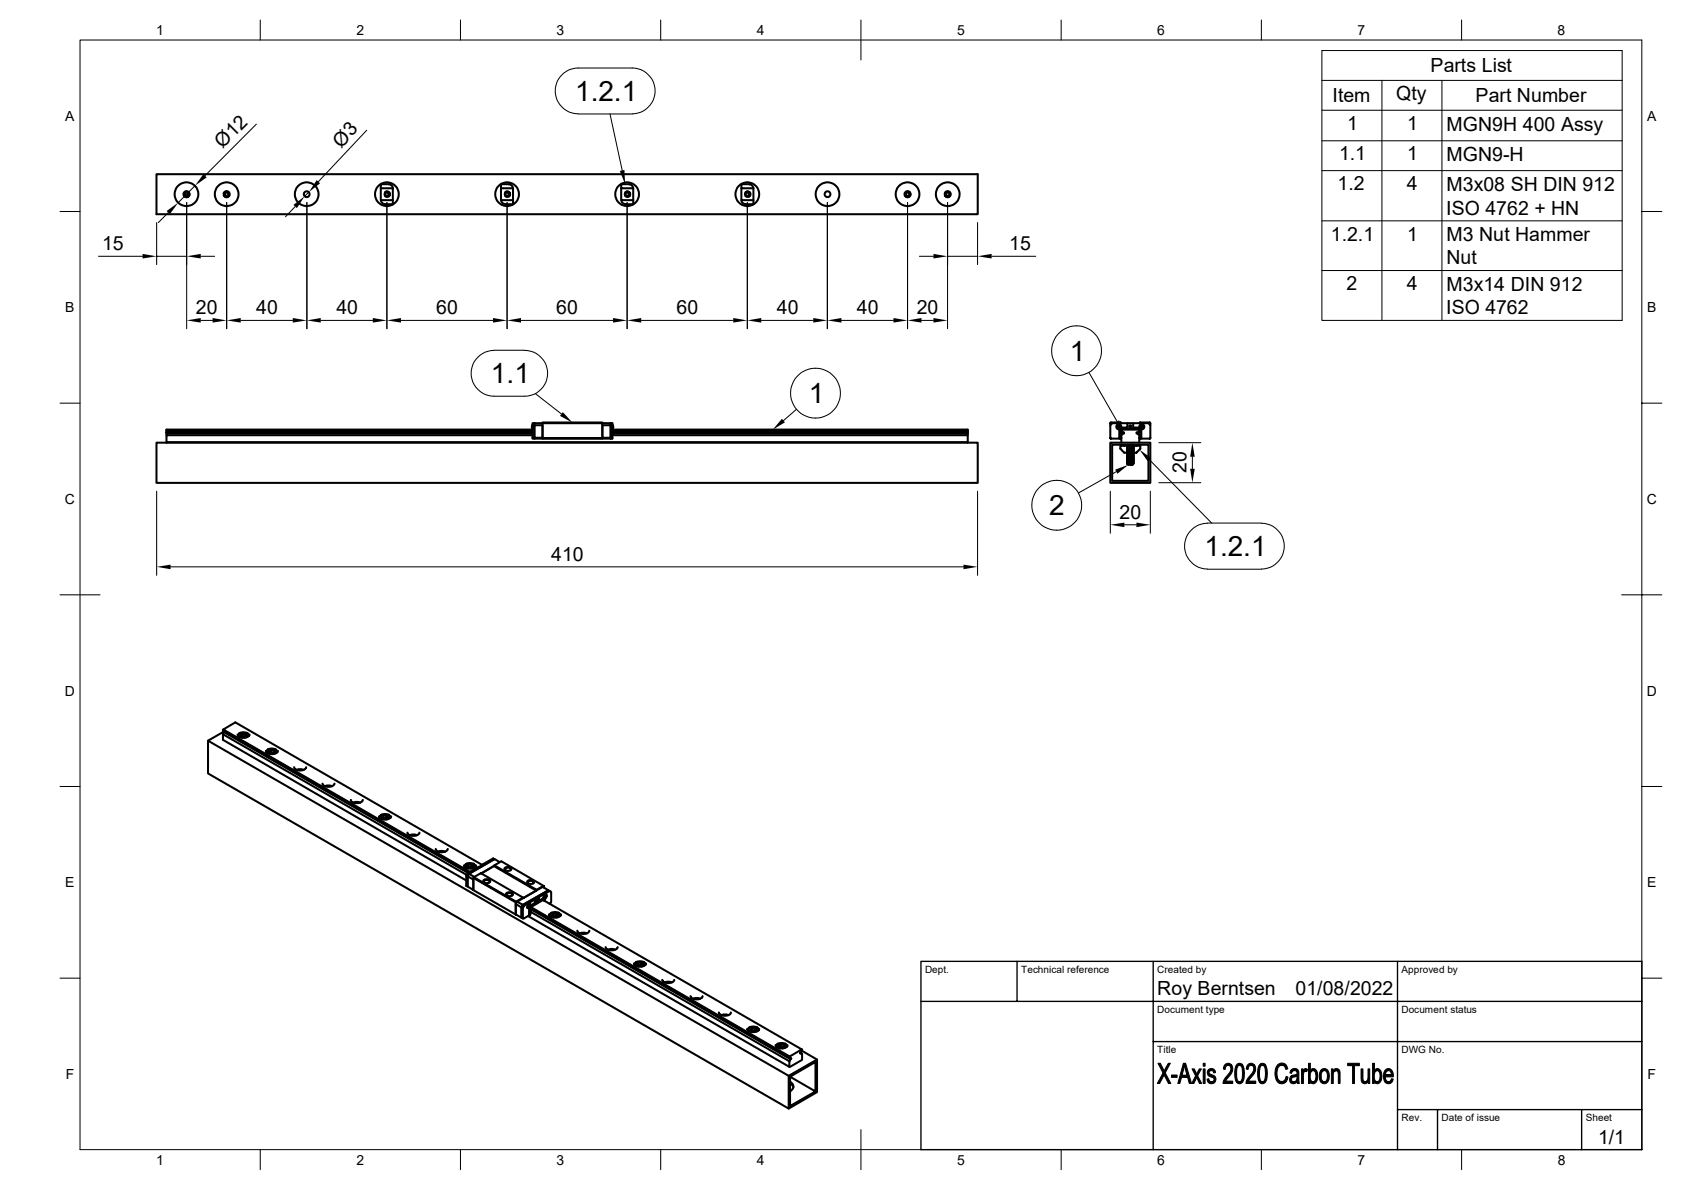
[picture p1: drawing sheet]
<svg xmlns="http://www.w3.org/2000/svg" width="420mm" height="297mm" viewBox="0 0 420 297" stroke-linecap="round" stroke-linejoin="round" font-family="sans-serif">
<g fill="none" stroke="#000" stroke-width=".51">
<path d="M39.1 43.5h205v10h-205zM45.9 48.2v.6M45.9 48.2l.2-.3a.76 .76 0 0 1 1.1 .1 .76 .76 0 0 1-.2 1.1 .76 .76 0 0 1-1.1-.3M46.1 48.1l-.1 .5-.1-.4M46.1 48.1l.5-.3 .4 .2 .2 .3v.5l-.7 .4-.6-.4M55.9 48.2v.6M56.1 48.1l.5-.3 .3 .1 .3 .4v.4l-.5 .5-.5-.1-.3-.3 .1 .2a.74 .74 0 0 0 1.2 0 .74 .74 0 0 0-.2-1.1 .74 .74 0 0 0-1.1 .4l.1 .3M56.2 48.1l-.2 .5M95.1 47v3h3M95.1 50l.3 .6 .7 .3M96.2 48a.63 .63 0 0 1 .8 0 .63 .63 0 0 1 .1 .9M96.5 47.9l.4 .1"/>
<path d="M96.6 47.8l-.1 .1M96.9 48l.3 .3v.5M97.1 46l.7 .3 .3 .7M97.1 46h-2v1h3M98.1 47v4h-2M125.1 47v3h3M125.1 50l.3 .6 .7 .3M126.2 48a.63 .63 0 0 1 .8 0 .63 .63 0 0 1 .1 .9M126.5 47.9l.5 .1M126.6 47.8l-.1 .1M127 48l.2 .3v.5M127.1 46l.7 .3 .3 .7"/>
<path d="M127.1 46h-2v1h3v4h-2M155.1 47v3h3M155.2 50l.2 .6 .7 .3M156.2 48a.61 .61 0 0 1 .9 0 .61 .61 0 0 1 0 .9M156.2 48a.68 .68 0 0 0 0 .9 .68 .68 0 0 0 .9 .1l.3-.3M156.2 48l.6-.2 .6 .5M156.5 47.9l.4 .1M156.6 47.8l-.1 .1M157 48l.2 .3-.1 .5M157.1 46l.5 .1 .3 .4 .2 .5M157.1 46h-2v1h3v4h-2M157.3 48.3v.4"/>
<path d="M185.1 50l.3 .6 .7 .3M185.1 47v3h3M186.2 48a.63 .63 0 0 1 .9 0 .63 .63 0 0 1 0 .9M186.2 48l.7-.2 .5 .5M186.2 48a.68 .68 0 0 0 0 .9 .68 .68 0 0 0 .9 .1l.3-.3M186.5 47.9l.4 .1M186.6 47.8v.1M187 48l.2 .4v.4M187.1 46l.5 .1 .4 .4 .1 .5M187.1 46h-2v1h3v4h-2M187.3 48.3v.4M225.9 48.2v.6"/>
<path d="M225.9 48.2l.2-.3a.76 .76 0 0 1 1.1 .1 .76 .76 0 0 1-.2 1.1 .76 .76 0 0 1-1.1-.3M226.1 48.1l.8-.2 .3 .2 .1 .5-.6 .6-.4-.1-.4-.3M226.2 48.1l-.1 .5-.2-.4M236 48.2v.6M236.2 48.1l.4-.3 .4 .2 .3 .3-.1 .5-.7 .4-.6-.4a.74 .74 0 0 0 1.2 .4 .74 .74 0 0 0 0-1.2 .74 .74 0 0 0-1.2 .3l.2 .3M236.2 48.1l-.1 .5M39.1 110.5h205v10h-205zM41.6 107.6v.3M41.6 110.4v.1M41.6 108h91.4M41.6 107.6h91.4M41.6 108v.2"/>
<path d="M132.8 106.2h.1M132.9 106.2v.6M132.9 106.8l.1 .2M132.9 106.9h.1M133 109.3h.4M133 108.2h-91.4v.4M133 108.6h-91.4v1.8h200M133 107.3h-91.4v.3M133 106.1h.4v3.2M133 107.2l-91.4 .1M133 106l-.1 .2M133.4 109.3v.2h2.1"/>
<path d="M133.4 105.6v.5M133.4 105.6h2.1v3.7M133.4 106.1h2.1v3.2h-2.1zM133.4 105.6h-.4v3.9h.4v-.2M135.5 109.3h14.9v.2h-14.9zM150.4 106.1h2.1v3.2h-2.1zM150.4 109.3v-3.7h-14.9v-.1h14.9v.1h2.5v3.9h-.4v-.2v.2h-2.1M152.5 105.6v.5M152.5 106.1h.4M152.5 106.1v3.2h.4M152.9 107.2h88.7v.4M152.9 106l.1 .2"/>
<path d="M152.9 108.6h88.7M152.9 107.3h88.7M152.9 108h88.7M152.9 107.6h88.7M152.9 108.2h88.7M153 106.5v.1M153 106.2v.3M153 106.6v.2M153 106.8l-.1 .2M153 106.2h.1M153 106.9h.1M241.6 107.6v2.9"/>
<path d="M277.2 110.5h10v10h-10zM277.2 109.3l.2 .2M277.7 111h9.1v9h-9.1zM279 106.5h.3M279 106.6h.3M279 106.5v.1M279.1 106.6h.2M279.3 106.2v.3M279.3 106.2h.1M279.3 106.8h.1M279.3 106.6v.2M279.3 106.5h-.2"/>
<path d="M279.4 106.3v.2M279.4 106.6v.3M279.4 106.8l-.1 .1M279.4 106.2v.3M279.4 106.5h.3M279.4 106.6h.3M279.4 106.6v.2M279.4 106.2l-.1 .1M279.5 109.5h.3M279.7 106.5v.1M279.7 106.6h-.3M279.7 106.5h-.3"/>
<path d="M279.7 107.1v.8h.2M279.8 107l-.3 .1M279.8 107h4.8M279.9 107.9l.2 .2-.2 .2M280 106.7a.63 .63 0 0 0-.6-.8 .63 .63 0 0 0-.7 .7 .63 .63 0 0 0 .8 .5M280 107.7l.3 .3M280 106.7l-.2 .3M280 108.4h-.3v1.1M280 108.6l.1 1.9M280 106.7h1.5v-1.1h-3.8l-.5 .5v3.2l.2 .2h2.1v-2.4M280 107.3h4.5M280 109.3l-.2 .2"/>
<path d="M280 105.6l-.2-.1h-2.4l-.2 .6M280.1 107.2l-.1 .4M280.3 108h.1M280.4 108.2l-.4 .4M280.4 107.9h.3v.3h-.3M280.4 108h.3M280.7 111.3h-1v.7l.5 .4a1.55 1.55 0 0 0 1.4 .6M280.7 111.3h.9M280.7 111v.3M281.5 115.1h.1M281.5 114.9h.1M281.5 114.6h.1"/>
<path d="M281.5 112.1h.1M281.5 111.8h.1M281.5 111.6h.1M281.5 111.1h.1M281.5 111.3v.1M281.5 112.3v.1M281.5 112.6h.1M281.5 112.8v.1M281.5 113.1h.1M281.5 113.3v.1M281.5 113.6h.1M281.5 113.8v.1"/>
<path d="M281.5 114.1h.1M281.5 114.3v.1M281.5 115.3v.1M281.5 115.6h.1M281.5 114.4l.1 .1M281.5 115.6l.1 .1M281.5 115.4h.1M281.5 115.1l.1 .1M281.5 114.9l.1 .1M281.5 114.6l.1 .1M281.5 114.1l.1 .1M281.5 113.9l.1 .1"/>
<path d="M281.5 113.6l.1 .1M281.5 111.4l.1 .1M281.5 113.4l.1 .1M281.5 113.1l.1 .1M281.5 112.9h.1M281.5 112.6l.1 .1M281.5 112.4h.1M281.5 112.1l.1 .1M281.5 111.8l.1 .2M281.5 111.6l.1 .1M281.5 111.1l.1 .1M281.5 115.8l.3 .2 1.1-.1"/>
<path d="M281.5 115.8l1.1 .1M281.5 105.6h1.5M281.6 111.2v.1M281.6 112.4v.1M281.6 112.7h.1M281.6 112.9v.1M281.6 113.2h.1M281.6 113.5h.1M281.6 113.7h.1M281.6 114h.1M281.6 114.2v.1M281.6 115.4v.1"/>
<path d="M281.6 115.7h.1M281.6 115.2h.1M281.6 115h.1M281.6 114.7h.1M281.6 114.5h.1M281.6 112.2h.1M281.6 112h.1M281.6 111.7h.1M281.6 111.5h.1M281.6 115.7l-.1 .1M281.6 115.5l-.1 .1M281.6 115.2l-.1 .1"/>
<path d="M281.6 115l-.1 .1M281.6 114.7l-.1 .2M281.6 114.5l-.1 .1M281.6 114.2l-.1 .1M281.6 114l-.1 .1M281.6 113.7l-.1 .1M281.6 113.5l-.1 .1M281.6 113.2l-.1 .1M281.6 113l-.1 .1M281.6 112.7l-.1 .1M281.6 112.5l-.1 .1M281.6 112.2l-.1 .1"/>
<path d="M281.6 112l-.1 .1M281.6 111.7l-.1 .1M281.6 111.5l-.1 .1M281.6 111.2l-.1 .1M281.6 111l-.1 .1M282.6 115.9h.3zM282.8 111l-1.3 .1M282.8 115.8l-.6 .1M282.8 115.6l-1.2 .1M282.8 115.4h-1.2M282.8 115.1l-1.2 .1M282.8 114.9l-1.2 .1"/>
<path d="M282.8 114.6l-1.2 .1M282.8 114.3l-1.2 .2M282.8 114.1l-1.2 .1M282.8 113.8l-1.2 .2M282.8 113.6l-1.2 .1M282.8 113.3l-1.2 .2M282.8 113.1l-1.2 .1M282.8 112.8l-1.2 .1M282.8 112.6l-1.2 .1M282.8 112.4h-1.2M282.8 112.1l-1.2 .1M282.8 111.8l-1.2 .2"/>
<path d="M282.8 111.6l-1.2 .1M282.8 111.3l-1.2 .2M282.8 111.1l-1.2 .1M282.8 115.1l.2 .1-1.5 .1M282.8 112.1l.2 .1-1.5 .1M282.8 111.1h.1M282.8 111.3v.1M282.8 112.6h.1M282.8 112.8v.1M282.8 113.1h.1M282.8 113.3v.1M282.8 113.6h.1"/>
<path d="M282.8 113.8v.1M282.8 114.1h.1M282.8 114.3v.1M282.8 115.6h.1M282.8 115.8v.1M282.8 115.4h.1M282.8 115.1h.1M282.8 114.9h.1M282.8 114.6h.1M282.8 112.4h.1M282.8 112.1h.1M282.8 111.8h.1"/>
<path d="M282.8 111.6h.1M282.8 115.9h.1M282.8 115.6l.2 .1M282.8 115.4h.2M282.8 114.9l.2 .1M282.8 114.6l.2 .1M282.8 114.4l.2 .1M282.8 114.1l.2 .1M282.8 113.9l.2 .1M282.8 113.6l.2 .1M282.8 113.4l.2 .1M282.8 113.1l.2 .1"/>
<path d="M282.8 112.9h.2M282.8 112.6l.2 .1M282.8 112.4h.2M282.8 111.8l.2 .2M282.8 111.6l.2 .1M282.8 111.3l.2 .2M282.8 111.1l.2 .1M282.8 115.4l-1.2 .1M282.8 114.4l-1.2 .1M282.8 113.9l-1.2 .1M282.8 113.4l-1.2 .1M282.8 112.9l-1.2 .1"/>
<path d="M282.8 112.4l-1.2 .1M282.8 111.4l-1.2 .1M282.8 111.1l.2-.1-1.5 .1M283 115.7l-1.1 .1M283 115.4l-1.5 .2M283 115l-1.5 .1M283 114.7l-1.5 .2M283 114.5l-1.5 .1M283 114.2l-1.5 .1M283 114l-1.5 .1M283 113.7l-1.5 .1M283 113.5l-1.5 .1"/>
<path d="M283 113.2l-1.5 .1M283 112.9l-1.5 .2M283 112.7l-1.5 .1M283 112.4l-1.5 .2M283 112l-1.5 .1M283 111.7l-1.5 .1M283 111.5l-1.5 .1M283 111.2l-1.5 .1M283 115.2h.1M283 115h.1M283 114.7h.1M283 112.2h.1"/>
<path d="M283 112h.1M283 111.7h.1M283 111.5h.1M283 111.2v.1M283 112.4v.1M283 112.7h.1M283 112.9v.1M283 113.2h.1M283 113.5h.1M283 113.7h.1M283 114h.1M283 114.2v.1"/>
<path d="M283 114.5h.1M283 115.4v.1M283 115.7h.1M283 114.3h-.2M283 111.3h-.2M283 115.7l-.2 .1M283 115.5l-.2 .1M283 115.2l-.2 .2M283 115l-.2 .1M283 114.8l-.2 .1M283 114.5l-.2 .1M283 114l-.2 .1"/>
<path d="M283 113.7l-.2 .1M283 113.5l-.2 .1M283 113.2l-.2 .1M283 113l-.2 .1M283 112.7l-.2 .1M283 112.5l-.2 .1M283 112.2l-.2 .2M283 112l-.2 .1M283 111.7l-.2 .1M283 111.5l-.2 .1M283 111.3h1.7v.7l-.9 1h-.8M283 115.5l-1.5 .1"/>
<path d="M283 115.2l-1.5 .2M283 114.3l-1.5 .1M283 113.7l-1.5 .2M283 113.2l-1.5 .2M283 113l-1.5 .1M283 112.7l-1.5 .2M283 112.5l-1.5 .1M283 112.2l-1.5 .2M283 111.3l-1.5 .1M283 115.7l-.5 .1M283.8 111v.3M283.8 108h.3"/>
<path d="M284.1 107.9h-.3v.3h.3M284.1 108.2l.4 .4M284.4 107.2l.1 .4M284.5 108.6l-.1 1.9M284.5 106.7h-1.5v-1.1h3.8l.4 .5v3.2l-.1 .2M284.5 109.3l2.6 .2M284.5 105.6l.1-.1h2.5l.1 .6M284.5 107.7l-.4 .3M284.5 108.4h.2v1.1l-.2-.2M284.6 107.9l-.2 .2 .2 .2M284.6 107a.64 .64 0 0 1 .2-1.1 .64 .64 0 0 1 .9 .5 .64 .64 0 0 1-.7 .7M284.6 107l.4 .1"/>
<path d="M284.7 107.1v.8h-.1M284.8 106.6h.2M284.8 106.5v.1M284.8 106.5h.2M285 107.1v2.4M285 106.8h.2M285 106.6v.2M285 106.2v.3M285 106.2h.2M285 106.6l.1 .2M285 106.5h-.2M285 106.2l.1 .3"/>
<path d="M285.1 106.6h-.3M285.2 106.6v.3M285.2 106.8l-.2 .1M285.2 106.3v.2M285.2 106.5h.2M285.2 106.6h.3M285.2 106.6v.2M285.2 106.2v.3M285.2 106.5h.3M285.2 106.2l-.1 .1M285.4 106.6h-.2M285.5 106.5v.1"/>
<path d="M287.1 109.5h.1M287.2 109.3l-.1 .2M51.9 184.9v8.1l145 83.7M55.7 182.2l61.5 35.5M55.8 182.1l-.1 .3 61.3 35.4M55.9 182.7l-.2 .5M55.9 182.6l-4 2.3 145 83.6M56.1 182.7l-.1 .1 60.8 35M59.3 183.3l.4 .6 .9 .3 1.1-.2 .6-.7M59.4 183.6h.1M59.8 183l-.4 .7M59.9 182.9l-.1 .1"/>
<path d="M60.5 183.8l.4 .1M60.5 184.1l-.3-.1a.64 .64 0 0 1-.6-.7 .64 .64 0 0 1 .9-.5 1.02 1.02 0 0 1 1.5 .8l-1 .5M60.6 183v.8M60.6 183l-.4 .3-.1 .1 .2 .3M60.6 183l.7 .2M61.3 183.2l.2 .3M61.3 183.1l-.3 .1a.49 .49 0 0 0-.8 .1l.1 .4M61.3 183.1v.6M61.3 183.1l.2 .5M61.5 183.5a.91 .91 0 0 1-1.2 .2M61.5 183.6l-.2 .1M61.7 182.9l.1 .1"/>
<path d="M61.8 183l.3 .7M62.2 183.6h.1M66.4 187.4l.3 .5 .8 .3 1.4-.2 .5-.6M67 187l-.4 .4-.1 .3v-.1M67.6 188.2l-.3-.1a.64 .64 0 0 1-.7-.8 .64 .64 0 0 1 .9-.4 1.02 1.02 0 0 1 1.5 .8l-.9 .5M67.6 187.9h.4M67.7 187.1v.8M67.7 187.1l-.5 .2-.1 .2 .3 .2M67.7 187.1l.7 .1M68.4 187.2h-.4a.41 .41 0 0 0-.6 .2h-.2l.2 .4M68.4 187.2v.6M68.4 187.2l.1 .1a.64 .64 0 0 1-.4 .7 .64 .64 0 0 1-.7-.3"/>
<path d="M68.4 187.2l.2 .4-.3 .2M68.7 187l.4 .4 .1 .3 .1-.1M73.4 191.5l.4 .5 1 .3 1.3-.3 .4-.5M74 192.2l.6-.2 1.2 .2M80.5 195.6l.3 .4 .9 .4 1.4-.2 .4-.6M81.1 196.2l.6-.2 1.2 .2M87.6 199.6l.3 .6 .8 .2 1.3-.1 .5-.3 .1-.4M88.2 200.3l.5-.1 1.3 .1M94.7 203.8l.3 .5 .9 .3 1.2-.2 .6-.6M95.2 203.4l-.4 .7v-.1M95.3 203.3l-.1 .1M95.6 203.5l-.1 .5 .2 .1"/>
<path d="M95.6 203.5v.6M95.9 204.5l-.3-.1a.64 .64 0 0 1-.7-.7 .64 .64 0 0 1 .9-.5 1.02 1.02 0 0 1 1.5 .8l-.9 .5M96.3 203.5h.2a.34 .34 0 0 1 .4 .4 .34 .34 0 0 1-.4 .3 .6 .6 0 0 1-.7 0 .6 .6 0 0 1-.3-.6h.1M96.3 203.5l-.7 .1M96.4 203.4l.1 .2a.26 .26 0 0 1 .3 .2 .26 .26 0 0 1-.2 .3M96.4 203.4l-.8 .1M96.4 203.4v.8M96.4 204.2l-.4 .1M97 203.3l.1 .1M97.1 203.4l.4 .7v-.1M101.7 207.8l.3 .5 .8 .3 1.3-.1 .5-.3 .1-.4M102.3 208.4l.6-.1 1.2 .1"/>
<path d="M108.8 211.9l.5 .6 .9 .2 1.2-.3 .4-.5M109.4 212.6l.5-.2 1.3 .2M115.9 216l.2 .5 1 .3 1.3-.2 .5-.6M116.5 218.4l-60.8-35.1v1.4l60.7 35.1M116.5 215.6l-.4 .3-.1 .4v-.1M116.8 218.7l1.4 .8v2.6l-1.4-.8zM116.8 215.8l-.1 .1a.69 .69 0 0 0 .6 .6 .69 .69 0 0 0 .7-.3v-.2M116.8 215.8l-.1 .4 .2 .2M116.8 215.8v.6M117.1 218.1l-.3 .6M117.1 216.7h-.3a.64 .64 0 0 1-.7-.8 .64 .64 0 0 1 .9-.5 1.02 1.02 0 0 1 1.5 .9l-.9 .4M117.5 215.7l.5 .3"/>
<path d="M117.5 215.7l-.7 .1M117.6 215.7l.5 .3M117.6 215.7l-.8 .1M117.6 215.7v.8M117.6 216.5h-.3M118.1 216l-.2 .4M118.2 219.1v3.1l10.7 6.1M118.2 215.6l.4 .3 .1 .4v-.1M118.3 218.9l10.6 6.1-.1 .2-10.6-6.1zM118.3 218.9l1.8-1 10.6 6.2 3.2-1.8M120.4 215.9l-61.6-35.6-3 1.8 61.5 35.5M120.5 215.8l-3.7 2.1-.4 .6v2.6l.4 .2v-2.6l-.4-.2"/>
<path d="M120.5 215.9l2.6-1.7 .4 .2-6.4 3.7-.3-.2M120.8 219.6a1.13 1.13 0 0 1 1.6 .3 1.03 1.03 0 0 1-1.8 0zM123.3 216.2l-3.2 1.8M123.4 216l10.6 6.1-.1 .2-10.6-6.1zM123.4 216l1.8-1 10.6 6.1v.5M124.8 215.2l-1.3-.8-6.4 3.7 1.3 .8M126.1 216.6a1.13 1.13 0 0 1 1.6 .3 1.03 1.03 0 0 1-1.8 0zM126.3 217.2l-.1-.1a.68 .68 0 0 1 .6-.6 .68 .68 0 0 1 .7 .6l-.1 .1M131.7 220a1.11 1.11 0 0 1 1.7 .1 1.03 1.03 0 0 1-1.8 0zM121 220.3l-.1-.1a.68 .68 0 0 1 .6-.6 .68 .68 0 0 1 .7 .6l-.1 .1M126.4 223a1.11 1.11 0 0 1 1.7 .2 1.03 1.03 0 0 1-1.8 0zM126.7 223.6l-.2-.1a.68 .68 0 0 1 .7-.6 .68 .68 0 0 1 .7 .6l-.1 .1"/>
<path d="M128.8 225.6l1.4 .9v2.6l-1.4-.9zM128.8 225.2v3.1M129.1 225l6.4-3.6 1.4 .8-6.3 3.6zM129.1 225l-.3 .6M130.6 226.7l-.4-.2v2.6l.4 .1M130.6 225.8l-.4 .7M130.6 224l-1.7 1M130.9 226.1l2.7-1.6v.9l-1.1 .6-.1-.4a.66 .66 0 0 0-.7 .3 .66 .66 0 0 0 0 .7h.4v1.9l-1.4 .8-.1-2.6zM131.9 228.6l65.2 37.7v-1.4M131.9 226.2v.2M132 220.5l-.2-.1a.68 .68 0 0 1 .7-.6 .68 .68 0 0 1 .7 .6l-.1 .1M132 226.2l.1 .1"/>
<path d="M132.1 226l.2 .1M132.1 225.9v.2M132.1 228.4l.4-.3v-.5l64.6 37.3M132.1 226.2l-.2 .1M132.1 226.3v.1M132.1 226.3l-.2 .1M132.1 226.2h.1M132.1 226.4h.1M132.2 225.9h-.2M132.2 225.8v.3M132.2 226.3l-.2 .2M132.2 226.2v.2"/>
<path d="M132.2 226.4l.1 .7 .2-.1M132.2 226.4l.1 .7M132.2 225.6a.65 .65 0 0 1 .1 .7 .65 .65 0 0 1-.6 .3M132.3 227.5l-.1 .8M132.3 226.3l3.5-2zM132.3 226.3l-.1 .1M132.4 226.1l-.2 .1M132.4 227.3l.1 .1M132.4 227.3l-.2 .1M132.5 226l-.2 .2M132.5 227l.1 .1-.1 .3M132.5 227.4l-.2 .1v.9"/>
<path d="M132.5 227.5l.3-.4 64.6 37.3 .2-.2-.5-.1M132.5 226.5l64.6 37.3 .1-.1M132.5 227l-.1 .3M132.5 226.4l64.7 37.3M134 224.6l-.2 .3M134.5 223.9l-.9 .6M134.5 223.9l.1 .9M134.5 223.9h.1M135.6 224.6l64.6 37.3M135.6 224.2l.1 .1M135.7 224.7l-3.2 1.7v.4l64.6 37.2v-.2M135.7 224.2l-1.1 .6v-.9l2.6-1.5 .4 .2v2.5l-.4 .5"/>
<path d="M135.7 224.2a.67 .67 0 0 1 .1-.7 .67 .67 0 0 1 .7-.2l-.1 .6-.4 .4M135.7 221.1l-1.7 1M135.8 224.3h.1M135.8 224.3v.1M135.8 224.4v.4M135.9 223.9v.1M135.9 224.3h.1M135.9 224.3v.5M136 224.3v.6M136.1 223.9l.1 .1M136.1 223.6l.1-.1 .1 .3M136.1 224h-.2"/>
<path d="M136.1 223.6l.1 .2M136.1 223.7l.3 .1-.2 .2M136.1 224l.1 .1M136.2 223.8l-.2 .1M136.2 223.8l.1 .1M136.3 223.2a.65 .65 0 0 1 0 .7 .65 .65 0 0 1-.7 .3M136.4 223.6v.2v-.2M137.1 228.2l.3 .5 .8 .3 1.2-.1 .6-.4 .1-.3M137.2 228.4v.2M137.2 222.4l-.3-.2-6.3 3.6 .3 .3M137.7 227.8l-.4 .4-.1 .4M138.1 228l-.1 .1a.69 .69 0 0 0 .5 .7 .69 .69 0 0 0 .8-.4v-.2"/>
<path d="M138.1 228l-.2 .4 .2 .2M138.1 228v.6M138.3 229l-.3-.1a.64 .64 0 0 1-.6-.8 .64 .64 0 0 1 .9-.4 1.02 1.02 0 0 1 1.5 .8l-.9 .5M138.5 228.7h.3M138.8 227.9l.5 .3M138.8 227.9l-.7 .1M138.8 227.9v.8M139.3 228.2l-.2 .4M139.4 227.8l.5 .4 .1 .4v-.2M144.1 232.3l.5 .6 1 .2 1.1-.2 .5-.6M144.8 233l.5-.2 1.3 .2M151.2 236.4l.5 .6 .7 .2 1.4-.2 .4-.6"/>
<path d="M151.8 237l.6-.1 1.2 .1M158.3 240.5l.4 .5 .7 .3 1.4-.2 .5-.6M158.9 240.1l-.4 .3v.4l-.1-.1M159.2 240.4l.1-.1a.65 .65 0 0 1 .7-.2 .65 .65 0 0 1 .4 .6 .7 .7 0 0 1-.7 .3 .7 .7 0 0 1-.5-.6zM159.3 240.3l-.2 .4 .2 .2M159.3 240.3v.5M159.6 241.3l-.3-.1a.64 .64 0 0 1-.7-.8 .64 .64 0 0 1 .9-.5 1.02 1.02 0 0 1 1.5 .9l-.9 .5M159.7 241h.3M160 240.2v.7M160 240.2l.1 .1a.29 .29 0 0 1 .3 .1 .29 .29 0 0 1 0 .3l-.1 .2M160 240.2l-.7 .1M160.7 240.1l.4 .3 .1 .4v-.1"/>
<path d="M165.4 244.6l.4 .5 .8 .3 1.1-.2 .5-.3 .2-.3M166 245.2l.5-.2 1.3 .2M172.4 248.6l.4 .5 .8 .3 1.2-.1 .5-.4 .1-.3M173.1 249.3l.5-.2 1.2 .2M179.5 252.7l.4 .6 1 .2 1.3-.3 .3-.5M180.1 253.4l.6-.2 1.2 .2M186.6 256.8l.4 .6 .8 .2 1.2-.2 .5-.4 .1-.2M186.7 257v.1M187.2 256.4l-.4 .4-.1 .3M187.5 256.7a.69 .69 0 0 1 .7-.3 .69 .69 0 0 1 .5 .7 .72 .72 0 0 1-.7 .2 .72 .72 0 0 1-.5-.6zM187.8 257.3h.4M187.8 257.6l-.3-.1a.64 .64 0 0 1-.6-.8 .64 .64 0 0 1 .8-.5 1.02 1.02 0 0 1 1.6 .9l-1 .5"/>
<path d="M187.9 256.5v.8M188.6 256.6l-.7-.1-.2 .2a.27 .27 0 0 0-.3 .1 .27 .27 0 0 0 .2 .4M188.6 256.6l.2 .4-.2 .2zM189 256.4l.4 .4v.3M189.4 257v.1M193.6 260.9l.4 .5 .8 .3 1.3-.2 .4-.3 .1-.3M193.8 261.1v.1M194.3 260.5l-.4 .3-.1 .4M194.5 260.8a.69 .69 0 0 1 .8-.3 .69 .69 0 0 1 .5 .7 .69 .69 0 0 1-.8 .3 .69 .69 0 0 1-.5-.7zM194.9 261.7l-.3-.1a.64 .64 0 0 1-.7-.8 .64 .64 0 0 1 .9-.4 1.02 1.02 0 0 1 1.5 .8l-.9 .5M194.9 261.4h.4M195 260.6v.7"/>
<path d="M195.7 260.7l.1 .4M195.7 260.7l-.7-.1-.3 .2a.23 .23 0 0 0-.2 .2 .23 .23 0 0 0 .1 .3M195.7 260.7v.5M195.8 261.1l-.2 .2M196 260.5l.4 .3 .1 .4v-.1M196.9 268.5l7.1-4v8.1l-7.1 4.1zM197.2 264l.4 .1v.1M197.2 270.4l.9 1M197.2 270a1.23 1.23 0 0 1 .9 1.2 1.23 1.23 0 0 1-.9 1.2M197.3 268.7l6.3 3.7v-7.4l-6.3 3.7v7.4l6.3-3.7M197.4 264.4l-.3 .4M200 262.8l.3 .2"/>
<path d="M200.2 261.9l-3 1.8M200.2 261.9l.1 .3M200.2 262.3l3.8 2.2M200.3 262.3l-.5 .5v.2l.2-.1-.2-.1 .5 .2-.1 1.6-3.1 1.7"/>
<circle cx="46.6" cy="48.5" r="2.97"/>
<circle cx="46.6" cy="48.5" r=".43"/>
<circle cx="56.6" cy="48.5" r="2.97"/>
<circle cx="56.6" cy="48.5" r=".43"/>
<circle cx="76.6" cy="48.5" r="2.97"/>
<circle cx="76.6" cy="48.5" r=".72"/>
<circle cx="96.6" cy="48.5" r="2.97"/>
<circle cx="96.6" cy="48.5" r=".43"/>
<circle cx="96.7" cy="48.5" r=".67"/>
<circle cx="126.6" cy="48.5" r="2.97"/>
<circle cx="126.6" cy="48.5" r=".43"/>
<circle cx="126.7" cy="48.5" r=".67"/>
<circle cx="156.6" cy="48.5" r="2.97"/>
<circle cx="156.6" cy="48.5" r=".43"/>
<circle cx="186.6" cy="48.5" r="2.97"/>
<circle cx="186.6" cy="48.5" r=".43"/>
<circle cx="206.6" cy="48.5" r="2.97"/>
<circle cx="206.6" cy="48.5" r=".72"/>
<circle cx="226.6" cy="48.5" r="2.97"/>
<circle cx="226.6" cy="48.5" r=".43"/>
<circle cx="236.6" cy="48.5" r="2.97"/>
<circle cx="236.6" cy="48.5" r=".43"/>
<circle cx="282.2" cy="106.4" r=".3"/>
<circle cx="134" cy="224.9" r=".25"/>
</g>
<g fill="none" stroke="#000" stroke-width=".25">
<path d="M20 10h390v276.9h-390zM65 5v5M115 5v5M165 5v5M215 5v10M265 5v5M315 5v5M330.1 12.6h74.9v67.4h-74.9zM365 5v5M64 31l-12.8 12.9M91.6 32.5l-12.1 12.8M144.4 28.4a5.7 5.7 0 0 1-5.8-5.7 5.7 5.7 0 0 1 5.8-5.7h13.5a5.7 5.7 0 0 1 5.7 5.7 5.7 5.7 0 0 1-5.7 5.7"/>
<path d="M144.4 28.4h13.5M152.3 28.4l3.1 14.1M330.1 20.1h74.9M330.1 27.5h74.9M330.1 35.1h74.9M345.1 20.1v59.9M360 20.1v59.9M15 52.8h5M39.1 55.5v10.5M42 53l-2.5 2.5M46.6 50.5v31.5M48.7 46.3l-4.2 4.3"/>
<path d="M56.6 50.5v31.5M73.7 51.6l-2.4 2.5M76.6 50.5v31.5M77.1 47.9l-1 1.1M96.6 50.5v31.5M126.6 50.5v31.5M156.6 50.5v31.5M186.6 50.5v31.5M206.6 50.5v31.5M226.6 50.5v31.5M236.6 50.5v31.5M244.1 55.5v10.5"/>
<path d="M330.1 42.6h74.9M330.1 55.1h74.9M410 52.8h5M24.6 64h11M39.1 64h7.5M50.1 64h3.5M50.1 80h3M60.1 80h13M80.1 80h13M100.1 80h23M130.1 80h23M160.1 80h23"/>
<path d="M190.1 80h13M210.1 80h13M229.6 64h3.5M230.1 80h3M236.6 64h7.5M247.6 64h11M330.1 67.5h74.9M123.4 87.4h7.6M123.4 87.5a5.7 5.7 0 0 0-5.8 5.7 5.7 5.7 0 0 0 5.8 5.7h7.6a5.7 5.7 0 0 0 5.7-5.7 5.7 5.7 0 0 0-5.7-5.7M133.7 98.3l6.5 5M271.9 93l7 12.2M15 100.6h5"/>
<path d="M198.8 102.2l-3.2 2.8M278.7 117.7l-9.4 5.3M287 114.7l15.6 15.9M289.3 110.5h10.5M297.7 114v3M410 100.6h5M39.1 122.6v21M244.1 122.6v21M277.2 122.6v10.5M280.8 131h3M287.2 122.6v10.5M289.3 120.5h10.5"/>
<path d="M301.5 130.6h13.5M301.5 130.6a5.7 5.7 0 0 0-5.7 5.7 5.7 5.7 0 0 0 5.7 5.7M315 130.6a5.7 5.7 0 0 1 5.7 5.7 5.7 5.7 0 0 1-5.7 5.7M15 148.5h10M42.6 141.5h198M301.5 142.1h13.5M404.9 148.5h10.1M15 196.3h5M410 196.3h5M15 244.1h5M410 244.1h5M65 286.9v5"/>
<path d="M115 286.9v5M165 286.9v5M215 281.9v10M265 286.9v5M315 286.9v5M365 286.9v5"/>
<circle cx="203.6" cy="98.1" r="6.2"/>
<circle cx="268.8" cy="87.5" r="6.2"/>
<circle cx="263.9" cy="126.1" r="6.2"/>
</g>
<path d="M230 239.9h180v47h-180zM254 239.9v10M288 239.9v47M349 239.9v47M230 249.9h180M288 260h122M349 276.9h61M358.9 276.9v10M394.9 276.9v10" fill="none" stroke="#000" stroke-width=".34"/>
<g fill="#000" stroke="#000" stroke-width=".25">
<path d="M289.1 265.4h.6l2.7 5h-.6z" fill-rule="evenodd"/>
<path d="M290.4 267.8l.3 .5-1.1 2.1h-.6z" fill-rule="evenodd"/>
<path d="M291.7 265.4h.5l-1.2 2.4-.3-.5z" fill-rule="evenodd"/>
<path d="M292.5 268.3h1.4v.6h-1.4z" fill-rule="evenodd"/>
<path d="M295.5 265.4h.5l-.3 .5-.6 2.5 1.4 .5h-1.5l-.4 1.5h-.5z" fill-rule="evenodd"/>
<path d="M296 265.4l1.5 5h-.5l-.5-1.5-1.4-.5h1.3l-.7-2.5z" fill-rule="evenodd"/>
<path d="M297.6 266.8h.6l1.9 3.6h-.6z" fill-rule="evenodd"/>
<path d="M298.5 268.5l.3 .5-.7 1.4h-.5z" fill-rule="evenodd"/>
<path d="M299.5 266.8h.5l-1 1.7-.2-.4z" fill-rule="evenodd"/>
<path d="M300.4 266.8h.5v3.6h-.5z" fill-rule="evenodd"/>
<path d="M300.4 265.4h.5v.7h-.5z" fill-rule="evenodd"/>
<path d="M301.6 267.2h.9a.51 .51 0 0 0-.6 .5 .51 .51 0 0 0 .6 .5 1.12 1.12 0 0 1 1 1.6 1.12 1.12 0 0 1-1.9 .2h.9a.6 .6 0 0 0 .6-.6 .6 .6 0 0 0-.7-.6 1.09 1.09 0 0 1-.8-1.6z" fill-rule="evenodd"/>
<path d="M301.4 269.3l.4-.1 .2 .6 .5 .2h-.9z" fill-rule="evenodd"/>
<path d="M301.8 267a1.05 1.05 0 0 1 1.1-.2 1.05 1.05 0 0 1 .6 .9l-.4 .1-.3-.5-1.2-.1z" fill-rule="evenodd"/>
<path d="M305.9 265.7a1.1 1.1 0 0 1 1.7 .2h-1.1l-.4 .4-.2 .6-.4-.1z" fill-rule="evenodd"/>
<path d="M306.7 265.9h.9a2.8 2.8 0 0 1-1.1 3.2l-.5 .7h1.8v.6h-2.4l.2-.8 .9-1.3a1.51 1.51 0 0 0 .3-2.4z" fill-rule="evenodd"/>
<path d="M308.9 265.6a.99 .99 0 0 1 1.4 .3h-.8a1.76 1.76 0 0 0-.7 2 2.06 2.06 0 0 0 .7 2.1h-.8l-.3-1v-2.1l.2-.9z" fill-rule="evenodd"/>
<path d="M309.5 265.9h.8l.3 .8 .1 1.9a1.71 1.71 0 0 1-1.2 1.9l-.4-.1-.4-.4h.8a1.73 1.73 0 0 0 .8-2 1.97 1.97 0 0 0-.8-2.1z" fill-rule="evenodd"/>
<path d="M311.6 265.7a1.1 1.1 0 0 1 1.7 .2h-1.1l-.4 .4-.1 .6-.5-.1z" fill-rule="evenodd"/>
<path d="M312.4 265.9h.9a2.8 2.8 0 0 1-1 3.2l-.6 .7h1.9v.6h-2.5l.2-.8 1-1.3a1.51 1.51 0 0 0 .2-2.4z" fill-rule="evenodd"/>
<path d="M314.6 265.6a.99 .99 0 0 1 1.5 .3h-.9a1.76 1.76 0 0 0-.7 2 2.06 2.06 0 0 0 .7 2.1h-.7l-.5-1.4 .1-1.9z" fill-rule="evenodd"/>
<path d="M315.2 265.9h.9l.1 .3 .2 2.4a1.71 1.71 0 0 1-1.2 1.9l-.4-.1-.3-.4h.7a1.73 1.73 0 0 0 .8-2v-.1a1.77 1.77 0 0 0-.8-2z" fill-rule="evenodd"/>
<path d="M318.9 265.9a1.39 1.39 0 0 1 2.3 0h-1.1a1.9 1.9 0 0 0-1.2 2.5 1.32 1.32 0 0 0 1.1 1.5l1.1 .1a1.59 1.59 0 0 1-1.8 .3 1.59 1.59 0 0 1-.9-1.6l.1-1.9z" fill-rule="evenodd"/>
<path d="M321.1 268.6l.5 .2-.5 1.2-1.1-.1a1.16 1.16 0 0 0 1.1-1.3z" fill-rule="evenodd"/>
<path d="M320.1 265.9h1.1l.4 .9-.5 .1-.4-.8z" fill-rule="evenodd"/>
<path d="M322.3 267.2h.9l-.4 .1-.3 .6-.4-.1z" fill-rule="evenodd"/>
<path d="M322.2 268.7l.2-.1h1.4a1.55 1.55 0 0 0-1.3 .8l.1 .4 .3 .2h.9a1.04 1.04 0 0 1-1.5 .3 1.04 1.04 0 0 1-.1-1.6z" fill-rule="evenodd"/>
<path d="M322.3 267.1a1.12 1.12 0 0 1 1.4-.3 1.12 1.12 0 0 1 .6 1.3l.1 2.3h-.4l-.1-.4h-.6l.5-.5 .1-.9h-1.5l.8-.3a.56 .56 0 0 0 .7-.5 .56 .56 0 0 0-.7-.6z" fill-rule="evenodd"/>
<path d="M323 270h.9z" fill-rule="evenodd"/>
<path d="M325 266.8h.4v.5h.6l-.4 .2-.1 .7v2.2h-.5z" fill-rule="evenodd"/>
<path d="M325.6 267l.3-.3 .6 .2-.2 .6-.9-.2z" fill-rule="evenodd"/>
<path d="M326.7 265.4h.5v1.8h.7a1.82 1.82 0 0 0-.4 2.7l-.3 .1v.4h-.5z" fill-rule="evenodd"/>
<path d="M327.2 270h.6z" fill-rule="evenodd"/>
<path d="M327.5 266.8a1.22 1.22 0 0 1 1.5 1.6l.1 .1a1.56 1.56 0 0 1-1.4 2l-.5-.5h.6a1.78 1.78 0 0 0 .5-2.5l-.3-.3h-.8z" fill-rule="evenodd"/>
<path d="M329.7 267.2h1a1.67 1.67 0 0 0-.5 2.5l.5 .3h-.9a3.2 3.2 0 0 1-.1-2.8z" fill-rule="evenodd"/>
<path d="M329.9 267a1.22 1.22 0 0 1 1.5-.1 1.22 1.22 0 0 1 .5 1.4 1.62 1.62 0 0 1-1.4 2.2l-.7-.5h.9a1.74 1.74 0 0 0 .5-2.5l-.4-.3h-1.1z" fill-rule="evenodd"/>
<path d="M332.4 266.8h.5v.5h.4l-.4 .7v2.4h-.5z" fill-rule="evenodd"/>
<path d="M332.9 267.2l.7 .1z" fill-rule="evenodd"/>
<path d="M333.1 266.9a1.01 1.01 0 0 1 1.3 .1 1.01 1.01 0 0 1 .2 1.2v2.2h-.4l-.1-2.6-.3-.5-.9-.1z" fill-rule="evenodd"/>
<path d="M336.5 265.4h2.9v.6h-1.2v4.4h-.5v-4.4h-1.2z" fill-rule="evenodd"/>
<path d="M339.9 266.8h.4l.1 2.8 .4 .4h.7a.93 .93 0 0 1-1.1 .4 .93 .93 0 0 1-.5-1.2z" fill-rule="evenodd"/>
<path d="M340.9 270l.7-.1z" fill-rule="evenodd"/>
<path d="M341.6 266.8h.4v3.6h-.4v-.5l-.4-.1 .3-.5z" fill-rule="evenodd"/>
<path d="M342.7 265.4h.5v1.8h.7a1.78 1.78 0 0 0-.3 2.7l-.4 .1v.4h-.5z" fill-rule="evenodd"/>
<path d="M343.2 270h.7z" fill-rule="evenodd"/>
<path d="M343.5 266.8a1.26 1.26 0 0 1 1.6 1.6 1.63 1.63 0 0 1-1.4 2.1l-.5-.5h.7a1.76 1.76 0 0 0 .1-2.8h-.8z" fill-rule="evenodd"/>
<path d="M345.8 267.2h.9l-.5 .3-.3 .8h2v.5h-2l.2 .7 .6 .5-1-.1a3 3 0 0 1 .1-2.7z" fill-rule="evenodd"/>
<path d="M345.9 267a1.2 1.2 0 0 1 1.5-.1 1.2 1.2 0 0 1 .5 1.4h-2h1.5l-.4-1-1.2-.1z" fill-rule="evenodd"/>
<path d="M345.8 270h1.1l.5-.8 .5 .1a1.18 1.18 0 0 1-.8 1.1 1.18 1.18 0 0 1-1.3-.4z" fill-rule="evenodd"/>
</g>
<g fill="#000">
<path d="M41.6 52.7l2.9-2.1-2.1 2.9zM50.8 43.4l.8 .9-2.9 2zM73.3 51.1l2.8-2.1-2 2.9zM79.1 45l.8 .8-2.8 2.1zM154.8 42.7l1.1-.3 .2 3.6zM35.6 63.4l3.5 .6-3.5 .5zM46.6 80l3.5-.6v1.1zM46.6 64l3.5-.6v1.1zM53.1 79.4l3.5 .6-3.5 .5zM56.6 80l3.5-.6v1.1zM73.1 79.4l3.5 .6-3.5 .5zM76.6 80l3.5-.6v1.1z"/>
<path d="M93.1 79.4l3.5 .6-3.5 .5zM96.6 80l3.5-.6v1.1zM123.1 79.4l3.5 .6-3.5 .5zM126.6 80l3.5-.6v1.1zM153.1 79.4l3.5 .6-3.5 .5zM156.6 80l3.5-.6v1.1zM183.1 79.4l3.5 .6-3.5 .5zM186.6 80l3.5-.6v1.1zM203.1 79.4l3.5 .6-3.5 .5zM206.6 80l3.5-.6v1.1zM223.1 79.4l3.5 .6-3.5 .5zM226.6 80l3.5-.6v1.1z"/>
<path d="M233.1 79.4l3.5 .6-3.5 .5zM233.1 63.4l3.5 .6-3.5 .5zM244.1 64l3.5-.6v1.1zM140.5 102.9l2.5 2.6-3.2-1.7zM195.2 104.5l.8 .9-3 1.8zM278.5 117.2l3.3-1.2-2.8 2.2zM278.4 105.5l1-.6 1.3 3.3zM284.5 112.2l2.9 2.1-.8 .8zM297.2 117h1.1l-.6 3.5zM297.7 110.5l.6 3.5h-1.1zM277.2 131l3.6-.6v1.2zM283.8 130.4l3.4 .6-3.4 .6z"/>
<path d="M39.1 141.5l3.5-.6v1.2zM240.6 140.9l3.5 .6-3.5 .6z"/>
</g>
<g font-size="7">
<text x="143.6" y="25.2">1.2.1</text>
<text x="122.6" y="95.7">1.1</text>
<text x="267.1" y="90">1</text>
<text x="201.9" y="100.6">1</text>
<text x="262" y="128.6">2</text>
<text x="300.7" y="138.8">1.2.1</text>
</g>
<g font-size="4.9">
<text x="357.2" y="18.1">Parts List</text>
<text x="332.7" y="25.5">Item</text>
<text x="348.7" y="25.1">Qty</text>
<text x="368.5" y="25.5">Part Number</text>
<text x="336.4" y="32.5">1</text>
<text x="351.4" y="32.5">1</text>
<text x="361.2" y="32.6">MGN9H 400 Assy</text>
<text x="55.6" y="37.3" transform="rotate(-45 55.6 37.3)">Ø12</text>
<text x="85.2" y="37.1" transform="rotate(-47 85.2 37.1)">Ø3</text>
<text x="334.3" y="40">1.1</text>
<text x="351.4" y="40">1</text>
<text x="361.2" y="40.2">MGN9-H</text>
<text x="334" y="47.5">1.2</text>
<text x="351.3" y="47.5">4</text>
<text x="361.2" y="47.7">M3x08 SH DIN 912</text>
<text x="361.1" y="53.6">ISO 4762 + HN</text>
<text x="25.5" y="62.5">15</text>
<text x="252" y="62.5">15</text>
<text x="332.3" y="60">1.2.1</text>
<text x="351.3" y="60">1</text>
<text x="361.2" y="60.1">M3 Nut Hammer</text>
<text x="361.2" y="66">Nut</text>
<text x="336.2" y="72.4">2</text>
<text x="351.3" y="72.4">4</text>
<text x="361.2" y="72.5">M3x14 DIN 912</text>
<text x="48.9" y="78.5">20</text>
<text x="64" y="78.5">40</text>
<text x="84" y="78.5">40</text>
<text x="108.9" y="78.5">60</text>
<text x="138.9" y="78.5">60</text>
<text x="168.9" y="78.5">60</text>
<text x="194" y="78.5">40</text>
<text x="214" y="78.5">40</text>
<text x="228.9" y="78.5">20</text>
<text x="361.1" y="78.4">ISO 4762</text>
<text x="296.3" y="118.2" transform="rotate(-90 296.3 118.2)">20</text>
<text x="279.6" y="129.5">20</text>
<text x="137.6" y="140">410</text>
<text x="289" y="248.5">Roy Berntsen</text>
<text x="323.5" y="248.5">01/08/2022</text>
<text x="399" y="285.6">1/1</text>
</g>
<g font-size="3.5">
<text x="39" y="8.7">1</text>
<text x="89" y="8.7">2</text>
<text x="139" y="8.7">3</text>
<text x="189" y="8.7">4</text>
<text x="239" y="8.7">5</text>
<text x="289" y="8.7">6</text>
<text x="339" y="8.7">7</text>
<text x="388.9" y="8.7">8</text>
<text x="16.3" y="30.1">A</text>
<text x="411.3" y="30.1">A</text>
<text x="16.3" y="78">B</text>
<text x="411.3" y="78">B</text>
<text x="16.2" y="125.8">C</text>
<text x="411.2" y="125.8">C</text>
<text x="16.2" y="173.6">D</text>
<text x="411.2" y="173.6">D</text>
<text x="16.3" y="221.4">E</text>
<text x="411.3" y="221.4">E</text>
<text x="16.4" y="269.3">F</text>
<text x="411.4" y="269.3">F</text>
<text x="39" y="290.7">1</text>
<text x="89" y="290.7">2</text>
<text x="139" y="290.7">3</text>
<text x="189" y="290.7">4</text>
<text x="239" y="290.7">5</text>
<text x="289" y="290.7">6</text>
<text x="339" y="290.7">7</text>
<text x="389" y="290.7">8</text>
</g>
<g font-size="2.5">
<text x="231" y="242.7">Dept.</text>
<text x="255" y="242.7">Technical reference</text>
<text x="289" y="242.7">Created by</text>
<text x="349.9" y="242.7">Approved by</text>
<text x="289" y="252.8">Document type</text>
<text x="349.9" y="252.8">Document status</text>
<text x="289" y="262.8">Title</text>
<text x="349.9" y="262.8">DWG No.</text>
<text x="349.9" y="279.7">Rev.</text>
<text x="360" y="279.7">Date of issue</text>
<text x="395.9" y="279.7">Sheet</text>
</g>
</svg>
